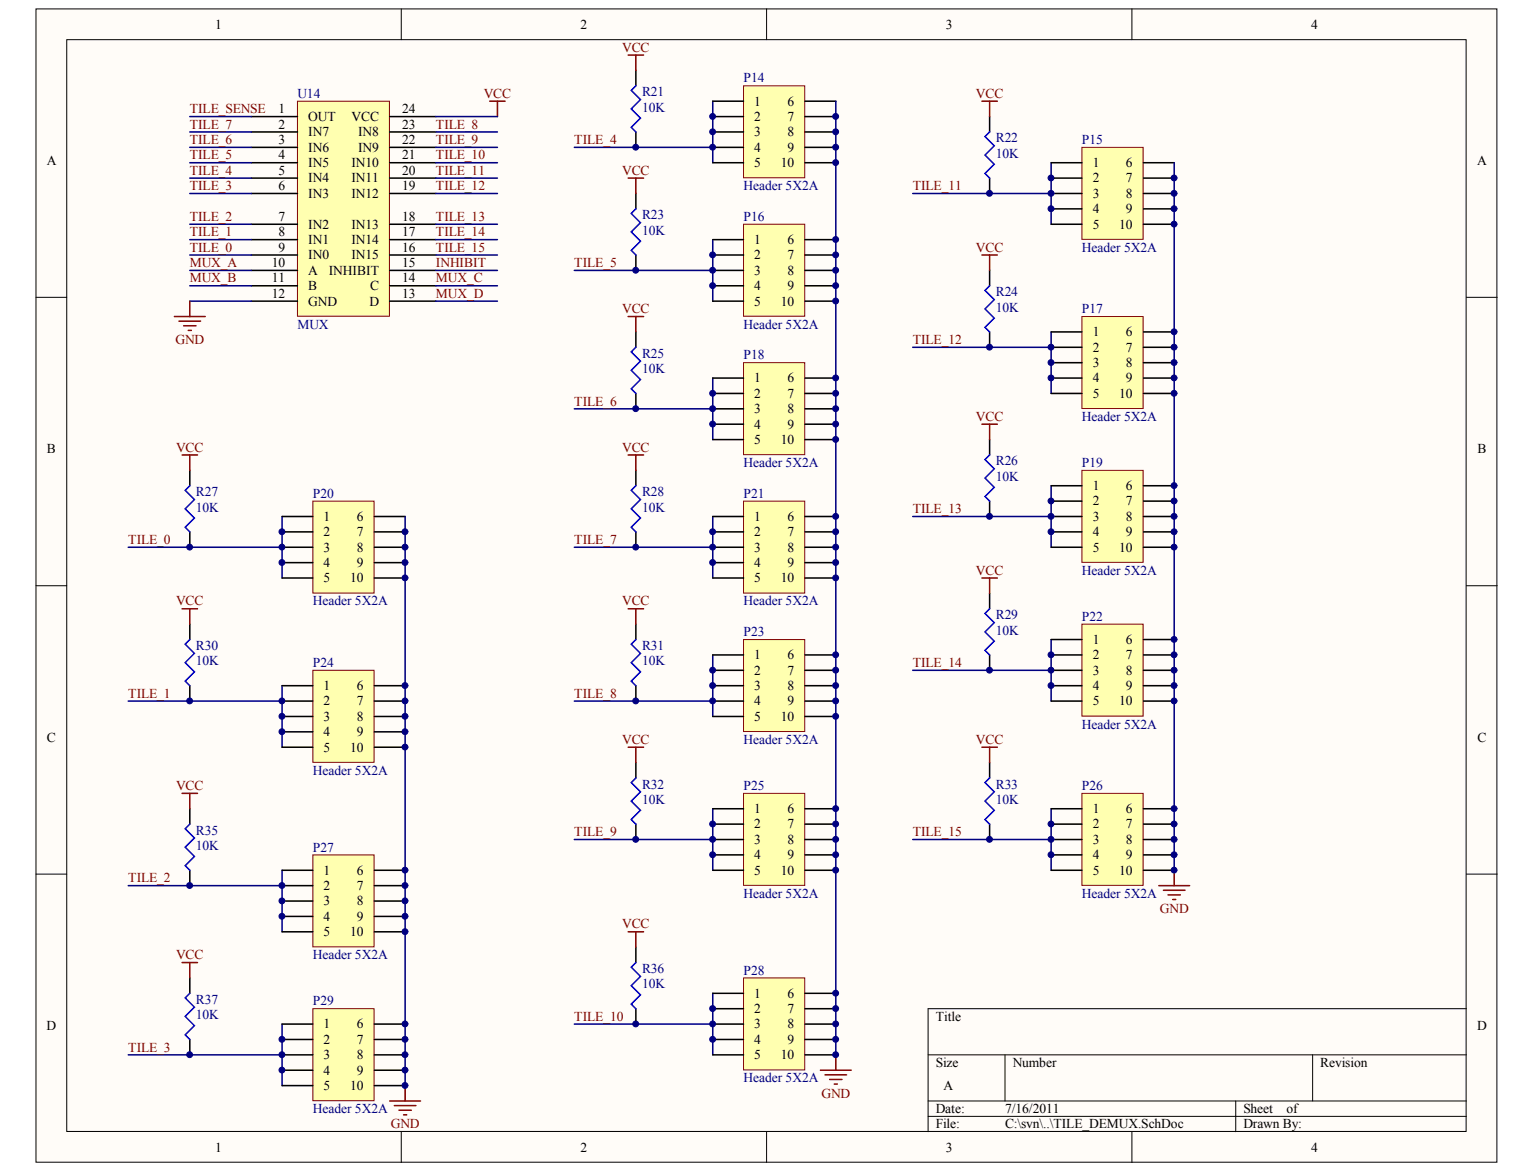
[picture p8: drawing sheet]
<svg xmlns="http://www.w3.org/2000/svg" width="271mm" height="207mm" viewBox="0 0 271 207" stroke-linecap="round" stroke-linejoin="round" font-family="sans-serif">
<g fill="#fffcf8" stroke="#000" stroke-width=".18">
<path d="M6.3 1.6h257.7v203.4h-257.7z"/>
<path d="M11.8 7h246.8v192.6h-246.8z"/>
</g>
<g fill="none" stroke="#000" stroke-width=".18">
<path d="M70.8 1.6v5.4M135.2 1.6v5.4M199.7 1.6v5.4M6.3 52.4h5.5M258.7 52.4h5.4M6.3 103.3h5.5M258.7 103.3h5.4M6.3 154.2h5.5M258.7 154.2h5.4M258.7 177.9h-95v21.7M70.8 199.6v5.5M135.2 199.6v5.5"/>
<path d="M163.7 186.1h95M163.7 194.2h95M163.7 196.9h95M177.3 186.1v8.1M199.7 199.6v5.5M218 194.2v5.4M231.5 186.1v8.1"/>
</g>
<path d="M52.5 17.9h16.2v37.9h-16.2z" fill="#ffffb0" stroke="#800000" stroke-width=".18"/>
<g fill="none" stroke="#000" stroke-width=".27">
<path d="M112.2 12.4v2.7M44.3 26h8.2M44.3 20.6h8.2M44.3 23.3h8.2M44.3 28.7h8.2M44.3 31.4h8.2M44.3 34.1h8.2M44.3 39.6h8.2M68.7 26h8.2M68.7 20.6h8.2M68.7 23.3h8.2M68.7 28.7h8.2"/>
<path d="M68.7 31.4h8.2M68.7 34.1h8.2M68.7 39.6h8.2M112.2 23.3v2.7M112.2 34.1v2.7M174.6 20.6v2.7M174.6 31.4v2.7M44.3 42.3h8.2M44.3 45h8.2M44.3 47.7h8.2M44.3 50.4h8.2M44.3 53.1h8.2"/>
<path d="M68.7 42.3h8.2M68.7 45h8.2M68.7 47.7h8.2M68.7 50.4h8.2M68.7 53.1h8.2M112.2 45v2.7M112.2 58.5v2.8M174.6 47.7v2.7M174.6 58.5v2.8M112.2 69.4v2.7M174.6 77.5v2.8M33.5 83v2.7"/>
<path d="M33.5 93.8v2.7M112.2 83v2.7M112.2 93.8v2.7M174.6 88.4v2.7M33.5 110.1v2.7M112.2 110.1v2.7M174.6 104.7v2.7M174.6 115.5v2.7M33.5 120.9v2.8M112.2 120.9v2.8M112.2 134.5v2.7M174.6 134.5v2.7"/>
<path d="M33.5 142.7v2.7M33.5 153.5v2.7M112.2 145.4v2.7M174.6 145.4v2.7M33.5 172.5v2.7M112.2 167.1v2.7M112.2 177.9v2.7M33.5 183.4v2.7"/>
</g>
<g fill="none" stroke="#000080" stroke-width=".27">
<path d="M125.7 17.9v10.8M33.5 20.6h10.8M33.5 23.3h10.8M33.5 26h10.8M33.5 28.7h10.8M33.5 31.4h10.8M33.5 34.1h10.8M33.5 39.6h10.8M76.9 20.6h10.8M76.9 23.3h10.8M76.9 26h10.8M76.9 28.7h10.8"/>
<path d="M76.9 31.4h10.8M76.9 34.1h10.8M76.9 39.6h10.8M101.3 26h24.4M161 34.1h24.4M185.4 28.7v10.9M33.5 42.3h10.8M33.5 45h10.8M33.5 47.7h10.8M33.5 50.4h10.8M33.5 53.1h10.8M76.9 42.3h10.8"/>
<path d="M76.9 45h10.8M76.9 47.7h10.8M76.9 50.4h10.8M76.9 53.1h10.8M101.3 47.7h24.4M125.7 42.3v10.8M185.4 58.5v10.9M101.3 72.1h24.4M125.7 66.7v10.8M161 61.3h24.4M22.6 96.5h27.2M49.8 91.1v10.9"/>
<path d="M101.3 96.5h24.4M125.7 91.1v10.9M161 91.1h24.4M185.4 85.7v10.8M125.7 115.5v10.9M161 118.2h24.4M185.4 112.8v10.9M22.6 123.7h27.2M49.8 120.9v10.9M101.3 123.7h24.4M22.6 156.2h27.2M49.8 153.5v10.9"/>
<path d="M101.3 148.1h24.4M125.7 142.7v10.8M161 148.1h24.4M185.4 142.7v10.8M125.7 175.2v10.9M22.6 186.1h27.2M49.8 180.6v10.9M101.3 180.6h24.4"/>
</g>
<g fill="none" stroke="#800000" stroke-width=".27">
<path d="M86.4 17.9h2.7M87.7 17.9v2.7M110.8 9.7h2.7M112.2 9.7v2.7M173.2 17.9h2.7M174.6 17.9v2.7M110.8 31.4h2.7M112.2 31.4v2.7M30.8 55.8h5.4M31.6 56.6h3.8M32.4 57.5h2.2M33.2 58.3h.5"/>
<path d="M33.5 53.1v2.7M110.8 55.8h2.7M112.2 55.8v2.7M173.2 45h2.7M174.6 45v2.7M173.2 74.8h2.7M174.6 74.8v2.7M32.1 80.3h2.7M33.5 80.3v2.7M110.8 80.3h2.7M112.2 80.3v2.7M32.1 107.4h2.7"/>
<path d="M33.5 107.4v2.7M110.8 107.4h2.7M112.2 107.4v2.7M173.2 102h2.7M174.6 102v2.7M32.1 139.9h2.7M33.5 139.9v2.8M110.8 131.8h2.7M112.2 131.8v2.7M173.2 131.8h2.7M174.6 131.8v2.7M32.1 169.8h2.7"/>
<path d="M33.5 169.8v2.7M110.8 164.4h2.7M112.2 164.4v2.7"/>
</g>
<g fill="none" stroke="#00f" stroke-width=".27">
<path d="M112.2 15.1l-.9 .9 1.7 1.6-1.7 1.6 1.7 1.6-1.7 1.7 .9 .8M112.2 36.8l-.9 .9 1.7 1.6-1.7 1.6 1.7 1.6-1.7 1.7 .9 .8M174.6 23.3l-.9 .8 1.7 1.6-1.7 1.6 1.7 1.7-1.7 1.6 .9 .8M174.6 50.4l-.9 .8 1.7 1.6-1.7 1.7 1.7 1.6-1.7 1.6 .9 .8M112.2 61.3l-.9 .8 1.7 1.6-1.7 1.6 1.7 1.7-1.7 1.6 .9 .8M33.5 85.7l-.8 .8 1.6 1.6-1.6 1.6 1.6 1.7-1.6 1.6 .8 .8M112.2 85.7l-.9 .8 1.7 1.6-1.7 1.6 1.7 1.7-1.7 1.6 .9 .8M174.6 80.3l-.9 .8 1.7 1.6-1.7 1.6 1.7 1.6-1.7 1.7 .9 .8M33.5 112.8l-.8 .8 1.6 1.7-1.6 1.6 1.6 1.6-1.6 1.6 .8 .8M112.2 112.8l-.9 .8 1.7 1.7-1.7 1.6 1.7 1.6-1.7 1.6 .9 .8M174.6 107.4l-.9 .8 1.7 1.6-1.7 1.7 1.7 1.6-1.7 1.6 .9 .8M112.2 137.2l-.9 .8 1.7 1.7-1.7 1.6 1.7 1.6-1.7 1.7 .9 .8"/>
<path d="M174.6 137.2l-.9 .8 1.7 1.7-1.7 1.6 1.7 1.6-1.7 1.7 .9 .8M33.5 145.4l-.8 .8 1.6 1.6-1.6 1.6 1.6 1.7-1.6 1.6 .8 .8M33.5 175.2l-.8 .8 1.6 1.7-1.6 1.6 1.6 1.6-1.6 1.6 .8 .9M112.2 169.8l-.9 .8 1.7 1.6-1.7 1.7 1.7 1.6-1.7 1.6 .9 .8"/>
</g>
<path d="M55.2 88.4h10.8v16.2h-10.8z" fill="#ffffb0" stroke="#800000" stroke-width=".18"/>
<path d="M49.8 91.1h5.4M49.8 93.8h5.4M49.8 96.5h5.4M49.8 99.2h5.4M66 91.1h5.5M66 93.8h5.5M66 96.5h5.5M66 99.2h5.5M49.8 102h5.4M66 102h5.5" fill="none" stroke="#000" stroke-width=".27"/>
<path d="M55.2 118.2h10.8v16.3h-10.8z" fill="#ffffb0" stroke="#800000" stroke-width=".18"/>
<path d="M49.8 120.9h5.4M49.8 123.7h5.4M49.8 126.4h5.4M49.8 129.1h5.4M49.8 131.8h5.4M66 120.9h5.5M66 123.7h5.5M66 126.4h5.5M66 129.1h5.5M66 131.8h5.5" fill="none" stroke="#000" stroke-width=".27"/>
<path d="M55.2 150.8h10.8v16.2h-10.8z" fill="#ffffb0" stroke="#800000" stroke-width=".18"/>
<path d="M49.8 153.5h5.4M49.8 156.2h5.4M49.8 158.9h5.4M66 153.5h5.5M66 156.2h5.5M66 158.9h5.5M49.8 161.6h5.4M49.8 164.4h5.4M66 161.6h5.5M66 164.4h5.5" fill="none" stroke="#000" stroke-width=".27"/>
<path d="M55.2 177.9h10.8v16.2h-10.8z" fill="#ffffb0" stroke="#800000" stroke-width=".18"/>
<path d="M49.8 180.6h5.4M49.8 183.4h5.4M49.8 186.1h5.4M49.8 188.8h5.4M49.8 191.5h5.4M66 180.6h5.5M66 183.4h5.5M66 186.1h5.5M66 188.8h5.5M66 191.5h5.5" fill="none" stroke="#000" stroke-width=".27"/>
<path d="M131.1 172.5h10.8v16.2h-10.8z" fill="#ffffb0" stroke="#800000" stroke-width=".18"/>
<path d="M125.7 175.2h5.4M125.7 177.9h5.4M142 175.2h5.4M142 177.9h5.4M125.7 180.6h5.4M125.7 183.4h5.4M125.7 186.1h5.4M142 180.6h5.4M142 183.4h5.4M142 186.1h5.4" fill="none" stroke="#000" stroke-width=".27"/>
<path d="M131.1 139.9h10.8v16.3h-10.8z" fill="#ffffb0" stroke="#800000" stroke-width=".18"/>
<path d="M125.7 142.7h5.4M125.7 145.4h5.4M125.7 148.1h5.4M125.7 150.8h5.4M125.7 153.5h5.4M142 142.7h5.4M142 145.4h5.4M142 148.1h5.4M142 150.8h5.4M142 153.5h5.4" fill="none" stroke="#000" stroke-width=".27"/>
<path d="M131.1 112.8h10.8v16.2h-10.8z" fill="#ffffb0" stroke="#800000" stroke-width=".18"/>
<path d="M125.7 115.5h5.4M125.7 118.2h5.4M142 115.5h5.4M142 118.2h5.4M125.7 120.9h5.4M125.7 123.7h5.4M125.7 126.4h5.4M142 120.9h5.4M142 123.7h5.4M142 126.4h5.4" fill="none" stroke="#000" stroke-width=".27"/>
<path d="M131.1 88.4h10.8v16.2h-10.8z" fill="#ffffb0" stroke="#800000" stroke-width=".18"/>
<path d="M125.7 91.1h5.4M125.7 93.8h5.4M125.7 96.5h5.4M125.7 99.2h5.4M142 91.1h5.4M142 93.8h5.4M142 96.5h5.4M142 99.2h5.4M125.7 102h5.4M142 102h5.4" fill="none" stroke="#000" stroke-width=".27"/>
<path d="M131.1 64h10.8v16.2h-10.8z" fill="#ffffb0" stroke="#800000" stroke-width=".18"/>
<path d="M125.7 66.7h5.4M125.7 69.4h5.4M125.7 72.1h5.4M125.7 74.8h5.4M125.7 77.5h5.4M142 66.7h5.4M142 69.4h5.4M142 72.1h5.4M142 74.8h5.4M142 77.5h5.4" fill="none" stroke="#000" stroke-width=".27"/>
<path d="M131.1 39.6h10.8v16.2h-10.8z" fill="#ffffb0" stroke="#800000" stroke-width=".18"/>
<path d="M125.7 42.3h5.4M125.7 45h5.4M125.7 47.7h5.4M125.7 50.4h5.4M125.7 53.1h5.4M142 42.3h5.4M142 45h5.4M142 47.7h5.4M142 50.4h5.4M142 53.1h5.4" fill="none" stroke="#000" stroke-width=".27"/>
<path d="M131.1 15.1h10.8v16.3h-10.8z" fill="#ffffb0" stroke="#800000" stroke-width=".18"/>
<path d="M125.7 17.9h5.4M142 17.9h5.4M125.7 20.6h5.4M125.7 23.3h5.4M125.7 26h5.4M125.7 28.7h5.4M142 20.6h5.4M142 23.3h5.4M142 26h5.4M142 28.7h5.4" fill="none" stroke="#000" stroke-width=".27"/>
<path d="M190.8 26h10.8v16.2h-10.8z" fill="#ffffb0" stroke="#800000" stroke-width=".18"/>
<path d="M185.4 28.7h5.4M185.4 31.4h5.4M185.4 34.1h5.4M185.4 36.8h5.4M185.4 39.6h5.4M201.7 28.7h5.4M201.7 31.4h5.4M201.7 34.1h5.4M201.7 36.8h5.4M201.7 39.6h5.4" fill="none" stroke="#000" stroke-width=".27"/>
<path d="M190.8 55.8h10.8v16.3h-10.8z" fill="#ffffb0" stroke="#800000" stroke-width=".18"/>
<path d="M185.4 58.5h5.4M201.7 58.5h5.4M185.4 61.3h5.4M185.4 64h5.4M185.4 66.7h5.4M185.4 69.4h5.4M201.7 61.3h5.4M201.7 64h5.4M201.7 66.7h5.4M201.7 69.4h5.4" fill="none" stroke="#000" stroke-width=".27"/>
<path d="M190.8 83h10.8v16.2h-10.8z" fill="#ffffb0" stroke="#800000" stroke-width=".18"/>
<path d="M185.4 85.7h5.4M185.4 88.4h5.4M185.4 91.1h5.4M185.4 93.8h5.4M185.4 96.5h5.4M201.7 85.7h5.4M201.7 88.4h5.4M201.7 91.1h5.4M201.7 93.8h5.4M201.7 96.5h5.4" fill="none" stroke="#000" stroke-width=".27"/>
<path d="M190.8 110.1h10.8v16.2h-10.8z" fill="#ffffb0" stroke="#800000" stroke-width=".18"/>
<path d="M185.4 112.8h5.4M185.4 115.5h5.4M185.4 118.2h5.4M201.7 112.8h5.4M201.7 115.5h5.4M201.7 118.2h5.4M185.4 120.9h5.4M185.4 123.7h5.4M201.7 120.9h5.4M201.7 123.7h5.4" fill="none" stroke="#000" stroke-width=".27"/>
<path d="M190.8 139.9h10.8v16.3h-10.8z" fill="#ffffb0" stroke="#800000" stroke-width=".18"/>
<path d="M185.4 142.7h5.4M185.4 145.4h5.4M185.4 148.1h5.4M185.4 150.8h5.4M185.4 153.5h5.4M201.7 142.7h5.4M201.7 145.4h5.4M201.7 148.1h5.4M201.7 150.8h5.4M201.7 153.5h5.4" fill="none" stroke="#000" stroke-width=".27"/>
<path d="M147.4 17.9v168.2M207.1 28.7v124.8M71.5 91.1v100.4" fill="none" stroke="#000080" stroke-width=".27"/>
<g fill="none" stroke="#800000" stroke-width=".27">
<path d="M204.4 156.2h5.4M205.2 157h3.8M206 157.8h2.2M206.8 158.7h.6M207.1 153.5v2.7M68.7 194.2h5.5M69.6 195h3.8M70.4 195.8h2.1M71.2 196.6h.5M71.5 191.5v2.7M144.7 188.8h5.4M145.5 189.6h3.8"/>
<path d="M146.3 190.4h2.2M147.2 191.2h.5M147.4 186.1v2.7"/>
</g>
<g fill="#000080" stroke="#000080" stroke-width=".18">
<circle cx="33.5" cy="186" r=".52"/>
<circle cx="33.5" cy="156.2" r=".52"/>
<circle cx="33.5" cy="123.6" r=".52"/>
<circle cx="33.5" cy="96.5" r=".52"/>
<circle cx="49.7" cy="188.7" r=".52"/>
<circle cx="49.7" cy="186" r=".52"/>
<circle cx="49.7" cy="183.3" r=".52"/>
<circle cx="49.7" cy="161.6" r=".52"/>
<circle cx="49.7" cy="158.9" r=".52"/>
<circle cx="49.7" cy="156.2" r=".52"/>
<circle cx="49.7" cy="129.1" r=".52"/>
<circle cx="49.7" cy="126.3" r=".52"/>
<circle cx="49.7" cy="123.6" r=".52"/>
<circle cx="49.7" cy="99.2" r=".52"/>
<circle cx="49.7" cy="96.5" r=".52"/>
<circle cx="49.7" cy="93.8" r=".52"/>
<circle cx="71.4" cy="191.5" r=".52"/>
<circle cx="71.4" cy="188.7" r=".52"/>
<circle cx="71.4" cy="186" r=".52"/>
<circle cx="71.4" cy="183.3" r=".52"/>
<circle cx="71.4" cy="180.6" r=".52"/>
<circle cx="71.4" cy="164.3" r=".52"/>
<circle cx="71.4" cy="161.6" r=".52"/>
<circle cx="71.4" cy="158.9" r=".52"/>
<circle cx="71.4" cy="156.2" r=".52"/>
<circle cx="71.4" cy="153.5" r=".52"/>
<circle cx="71.4" cy="131.8" r=".52"/>
<circle cx="71.4" cy="129.1" r=".52"/>
<circle cx="71.4" cy="126.3" r=".52"/>
<circle cx="71.4" cy="123.6" r=".52"/>
<circle cx="71.4" cy="120.9" r=".52"/>
<circle cx="71.4" cy="101.9" r=".52"/>
<circle cx="71.4" cy="99.2" r=".52"/>
<circle cx="71.4" cy="96.5" r=".52"/>
<circle cx="71.4" cy="93.8" r=".52"/>
<circle cx="112.1" cy="180.6" r=".52"/>
<circle cx="112.1" cy="148.1" r=".52"/>
<circle cx="112.1" cy="123.6" r=".52"/>
<circle cx="112.1" cy="96.5" r=".52"/>
<circle cx="112.1" cy="72.1" r=".52"/>
<circle cx="112.1" cy="47.7" r=".52"/>
<circle cx="112.1" cy="26" r=".52"/>
<circle cx="125.7" cy="183.3" r=".52"/>
<circle cx="125.7" cy="180.6" r=".52"/>
<circle cx="125.7" cy="177.9" r=".52"/>
<circle cx="125.7" cy="150.8" r=".52"/>
<circle cx="125.7" cy="148.1" r=".52"/>
<circle cx="125.7" cy="145.3" r=".52"/>
<circle cx="125.7" cy="123.6" r=".52"/>
<circle cx="125.7" cy="120.9" r=".52"/>
<circle cx="125.7" cy="118.2" r=".52"/>
<circle cx="125.7" cy="99.2" r=".52"/>
<circle cx="125.7" cy="96.5" r=".52"/>
<circle cx="125.7" cy="93.8" r=".52"/>
<circle cx="125.7" cy="74.8" r=".52"/>
<circle cx="125.7" cy="72.1" r=".52"/>
<circle cx="125.7" cy="69.4" r=".52"/>
<circle cx="125.7" cy="50.4" r=".52"/>
<circle cx="125.7" cy="47.7" r=".52"/>
<circle cx="125.7" cy="45" r=".52"/>
<circle cx="125.7" cy="26" r=".52"/>
<circle cx="125.7" cy="23.2" r=".52"/>
<circle cx="125.7" cy="20.5" r=".52"/>
<circle cx="147.4" cy="186" r=".52"/>
<circle cx="147.4" cy="183.3" r=".52"/>
<circle cx="147.4" cy="180.6" r=".52"/>
<circle cx="147.4" cy="177.9" r=".52"/>
<circle cx="147.4" cy="175.2" r=".52"/>
<circle cx="147.4" cy="153.5" r=".52"/>
<circle cx="147.4" cy="150.8" r=".52"/>
<circle cx="147.4" cy="148.1" r=".52"/>
<circle cx="147.4" cy="145.3" r=".52"/>
<circle cx="147.4" cy="142.6" r=".52"/>
<circle cx="147.4" cy="126.3" r=".52"/>
<circle cx="147.4" cy="123.6" r=".52"/>
<circle cx="147.4" cy="120.9" r=".52"/>
<circle cx="147.4" cy="118.2" r=".52"/>
<circle cx="147.4" cy="115.5" r=".52"/>
<circle cx="147.4" cy="101.9" r=".52"/>
<circle cx="147.4" cy="99.2" r=".52"/>
<circle cx="147.4" cy="96.5" r=".52"/>
<circle cx="147.4" cy="93.8" r=".52"/>
<circle cx="147.4" cy="91.1" r=".52"/>
<circle cx="147.4" cy="77.5" r=".52"/>
<circle cx="147.4" cy="74.8" r=".52"/>
<circle cx="147.4" cy="72.1" r=".52"/>
<circle cx="147.4" cy="69.4" r=".52"/>
<circle cx="147.4" cy="66.7" r=".52"/>
<circle cx="147.4" cy="53.1" r=".52"/>
<circle cx="147.4" cy="50.4" r=".52"/>
<circle cx="147.4" cy="47.7" r=".52"/>
<circle cx="147.4" cy="45" r=".52"/>
<circle cx="147.4" cy="42.2" r=".52"/>
<circle cx="147.4" cy="28.7" r=".52"/>
<circle cx="147.4" cy="26" r=".52"/>
<circle cx="147.4" cy="23.2" r=".52"/>
<circle cx="147.4" cy="20.5" r=".52"/>
<circle cx="174.5" cy="148.1" r=".52"/>
<circle cx="174.5" cy="118.2" r=".52"/>
<circle cx="174.5" cy="91.1" r=".52"/>
<circle cx="174.5" cy="61.2" r=".52"/>
<circle cx="174.5" cy="34.1" r=".52"/>
<circle cx="185.4" cy="150.8" r=".52"/>
<circle cx="185.4" cy="148.1" r=".52"/>
<circle cx="185.4" cy="145.3" r=".52"/>
<circle cx="185.4" cy="120.9" r=".52"/>
<circle cx="185.4" cy="118.2" r=".52"/>
<circle cx="185.4" cy="115.5" r=".52"/>
<circle cx="185.4" cy="93.8" r=".52"/>
<circle cx="185.4" cy="91.1" r=".52"/>
<circle cx="185.4" cy="88.4" r=".52"/>
<circle cx="185.4" cy="66.7" r=".52"/>
<circle cx="185.4" cy="63.9" r=".52"/>
<circle cx="185.4" cy="61.2" r=".52"/>
<circle cx="185.4" cy="36.8" r=".52"/>
<circle cx="185.4" cy="34.1" r=".52"/>
<circle cx="185.4" cy="31.4" r=".52"/>
<circle cx="207.1" cy="153.5" r=".52"/>
<circle cx="207.1" cy="150.8" r=".52"/>
<circle cx="207.1" cy="148.1" r=".52"/>
<circle cx="207.1" cy="145.3" r=".52"/>
<circle cx="207.1" cy="142.6" r=".52"/>
<circle cx="207.1" cy="123.6" r=".52"/>
<circle cx="207.1" cy="120.9" r=".52"/>
<circle cx="207.1" cy="118.2" r=".52"/>
<circle cx="207.1" cy="115.5" r=".52"/>
<circle cx="207.1" cy="112.8" r=".52"/>
<circle cx="207.1" cy="96.5" r=".52"/>
<circle cx="207.1" cy="93.8" r=".52"/>
<circle cx="207.1" cy="91.1" r=".52"/>
<circle cx="207.1" cy="88.4" r=".52"/>
<circle cx="207.1" cy="85.7" r=".52"/>
<circle cx="207.1" cy="69.4" r=".52"/>
<circle cx="207.1" cy="66.7" r=".52"/>
<circle cx="207.1" cy="63.9" r=".52"/>
<circle cx="207.1" cy="61.2" r=".52"/>
<circle cx="207.1" cy="58.5" r=".52"/>
<circle cx="207.1" cy="39.5" r=".52"/>
<circle cx="207.1" cy="36.8" r=".52"/>
<circle cx="207.1" cy="34.1" r=".52"/>
<circle cx="207.1" cy="31.4" r=".52"/>
</g>
<g font-size="2.4">
<text x="38" y="5.1">1</text>
<text x="102.4" y="5.1">2</text>
<text x="166.9" y="5.1">3</text>
<text x="231.3" y="5.1">4</text>
<text x="49.1" y="20">1</text>
<text x="49.1" y="22.7">2</text>
<text x="54.4" y="21.3">OUT</text>
<text x="62" y="21.3">VCC</text>
<text x="70.9" y="22.7">23</text>
<text x="70.9" y="20">24</text>
<text x="133" y="18.6">1</text>
<text x="133" y="21.3">2</text>
<text x="138.9" y="18.6">6</text>
<text x="138.9" y="21.3">7</text>
<text x="8.2" y="29.1">A</text>
<text x="49.1" y="25.4">3</text>
<text x="49.1" y="28.1">4</text>
<text x="54.4" y="26.8">IN6</text>
<text x="54.4" y="24">IN7</text>
<text x="54.4" y="29.5">IN5</text>
<text x="62" y="29.5">IN10</text>
<text x="63.2" y="26.8">IN9</text>
<text x="63.2" y="24">IN8</text>
<text x="70.9" y="28.1">21</text>
<text x="70.9" y="25.4">22</text>
<text x="133" y="24">3</text>
<text x="133" y="26.8">4</text>
<text x="133" y="29.5">5</text>
<text x="137.7" y="29.5">10</text>
<text x="138.9" y="24">8</text>
<text x="138.9" y="26.8">9</text>
<text x="192.7" y="29.5">1</text>
<text x="198.6" y="29.5">6</text>
<text x="260.6" y="29.1">A</text>
<text x="49.1" y="30.8">5</text>
<text x="49.1" y="33.5">6</text>
<text x="54.4" y="32.2">IN4</text>
<text x="54.4" y="34.9">IN3</text>
<text x="62" y="34.9">IN12</text>
<text x="62" y="32.2">IN11</text>
<text x="70.9" y="33.5">19</text>
<text x="70.9" y="30.8">20</text>
<text x="192.7" y="32.2">2</text>
<text x="192.7" y="34.9">3</text>
<text x="198.6" y="32.2">7</text>
<text x="198.6" y="34.9">8</text>
<text x="49.1" y="39">7</text>
<text x="49.1" y="41.7">8</text>
<text x="54.4" y="40.3">IN2</text>
<text x="62" y="40.3">IN13</text>
<text x="70.9" y="41.7">17</text>
<text x="70.9" y="39">18</text>
<text x="192.7" y="37.6">4</text>
<text x="192.7" y="40.3">5</text>
<text x="197.4" y="40.3">10</text>
<text x="198.6" y="37.6">9</text>
<text x="47.9" y="47.1">10</text>
<text x="49.1" y="44.4">9</text>
<text x="54.4" y="43">IN1</text>
<text x="54.4" y="45.8">IN0</text>
<text x="62" y="45.8">IN15</text>
<text x="62" y="43">IN14</text>
<text x="70.9" y="47.1">15</text>
<text x="70.9" y="44.4">16</text>
<text x="133" y="43">1</text>
<text x="133" y="45.8">2</text>
<text x="138.9" y="43">6</text>
<text x="138.9" y="45.8">7</text>
<text x="47.9" y="49.8">11</text>
<text x="47.9" y="52.5">12</text>
<text x="54.4" y="48.5">A</text>
<text x="54.4" y="51.2">B</text>
<text x="54.4" y="53.9">GND</text>
<text x="58" y="48.5">INHIBIT</text>
<text x="65.2" y="53.9">D</text>
<text x="65.3" y="51.2">C</text>
<text x="70.9" y="52.5">13</text>
<text x="70.9" y="49.8">14</text>
<text x="133" y="48.5">3</text>
<text x="133" y="51.2">4</text>
<text x="133" y="53.9">5</text>
<text x="137.7" y="53.9">10</text>
<text x="138.9" y="48.5">8</text>
<text x="138.9" y="51.2">9</text>
<text x="192.7" y="59.3">1</text>
<text x="198.6" y="59.3">6</text>
<text x="192.7" y="62">2</text>
<text x="192.7" y="64.7">3</text>
<text x="198.6" y="62">7</text>
<text x="198.6" y="64.7">8</text>
<text x="133" y="67.5">1</text>
<text x="133" y="70.2">2</text>
<text x="138.9" y="67.5">6</text>
<text x="138.9" y="70.2">7</text>
<text x="192.7" y="67.5">4</text>
<text x="192.7" y="70.2">5</text>
<text x="197.4" y="70.2">10</text>
<text x="198.6" y="67.5">9</text>
<text x="133" y="72.9">3</text>
<text x="133" y="75.6">4</text>
<text x="138.9" y="72.9">8</text>
<text x="138.9" y="75.6">9</text>
<text x="8.3" y="80">B</text>
<text x="133" y="78.3">5</text>
<text x="137.7" y="78.3">10</text>
<text x="260.6" y="80">B</text>
<text x="192.7" y="86.4">1</text>
<text x="192.7" y="89.2">2</text>
<text x="198.6" y="86.4">6</text>
<text x="198.6" y="89.2">7</text>
<text x="57.1" y="91.9">1</text>
<text x="57.1" y="94.6">2</text>
<text x="62.9" y="91.9">6</text>
<text x="62.9" y="94.6">7</text>
<text x="133" y="91.9">1</text>
<text x="133" y="94.6">2</text>
<text x="138.9" y="91.9">6</text>
<text x="138.9" y="94.6">7</text>
<text x="192.7" y="91.9">3</text>
<text x="192.7" y="94.6">4</text>
<text x="198.6" y="91.9">8</text>
<text x="198.6" y="94.6">9</text>
<text x="57.1" y="97.3">3</text>
<text x="57.1" y="100">4</text>
<text x="62.9" y="97.3">8</text>
<text x="62.9" y="100">9</text>
<text x="133" y="97.3">3</text>
<text x="133" y="100">4</text>
<text x="138.9" y="97.3">8</text>
<text x="138.9" y="100">9</text>
<text x="192.7" y="97.3">5</text>
<text x="197.4" y="97.3">10</text>
<text x="57.1" y="102.7">5</text>
<text x="61.8" y="102.7">10</text>
<text x="133" y="102.7">5</text>
<text x="137.7" y="102.7">10</text>
<text x="192.7" y="113.6">1</text>
<text x="198.6" y="113.6">6</text>
<text x="133" y="116.3">1</text>
<text x="133" y="119">2</text>
<text x="138.9" y="116.3">6</text>
<text x="138.9" y="119">7</text>
<text x="192.7" y="116.3">2</text>
<text x="192.7" y="119">3</text>
<text x="198.6" y="116.3">7</text>
<text x="198.6" y="119">8</text>
<text x="57.1" y="121.7">1</text>
<text x="57.1" y="124.4">2</text>
<text x="62.9" y="121.7">6</text>
<text x="62.9" y="124.4">7</text>
<text x="133" y="121.7">3</text>
<text x="133" y="124.4">4</text>
<text x="138.9" y="121.7">8</text>
<text x="138.9" y="124.4">9</text>
<text x="192.7" y="121.7">4</text>
<text x="192.7" y="124.4">5</text>
<text x="197.4" y="124.4">10</text>
<text x="198.6" y="121.7">9</text>
<text x="8.3" y="130.9">C</text>
<text x="57.1" y="127.1">3</text>
<text x="57.1" y="129.9">4</text>
<text x="62.9" y="127.1">8</text>
<text x="62.9" y="129.9">9</text>
<text x="133" y="127.1">5</text>
<text x="137.7" y="127.1">10</text>
<text x="260.6" y="130.9">C</text>
<text x="57.1" y="132.6">5</text>
<text x="61.8" y="132.6">10</text>
<text x="133" y="143.4">1</text>
<text x="138.9" y="143.4">6</text>
<text x="192.7" y="143.4">1</text>
<text x="198.6" y="143.4">6</text>
<text x="133" y="146.1">2</text>
<text x="133" y="148.9">3</text>
<text x="138.9" y="146.1">7</text>
<text x="138.9" y="148.9">8</text>
<text x="192.7" y="146.1">2</text>
<text x="192.7" y="148.9">3</text>
<text x="198.6" y="146.1">7</text>
<text x="198.6" y="148.9">8</text>
<text x="57.1" y="154.3">1</text>
<text x="62.9" y="154.3">6</text>
<text x="133" y="151.6">4</text>
<text x="133" y="154.3">5</text>
<text x="137.7" y="154.3">10</text>
<text x="138.9" y="151.6">9</text>
<text x="192.7" y="151.6">4</text>
<text x="192.7" y="154.3">5</text>
<text x="197.4" y="154.3">10</text>
<text x="198.6" y="151.6">9</text>
<text x="57.1" y="157">2</text>
<text x="57.1" y="159.7">3</text>
<text x="62.9" y="157">7</text>
<text x="62.9" y="159.7">8</text>
<text x="57.1" y="162.4">4</text>
<text x="57.1" y="165.1">5</text>
<text x="61.8" y="165.1">10</text>
<text x="62.9" y="162.4">9</text>
<text x="133" y="176">1</text>
<text x="133" y="178.7">2</text>
<text x="138.9" y="176">6</text>
<text x="138.9" y="178.7">7</text>
<text x="8.2" y="181.7">D</text>
<text x="57.1" y="181.4">1</text>
<text x="57.1" y="184.1">2</text>
<text x="62.9" y="181.4">6</text>
<text x="62.9" y="184.1">7</text>
<text x="133" y="181.4">3</text>
<text x="133" y="184.1">4</text>
<text x="138.9" y="181.4">8</text>
<text x="138.9" y="184.1">9</text>
<text x="165.1" y="180.1">Title</text>
<text x="260.5" y="181.7">D</text>
<text x="57.1" y="186.8">3</text>
<text x="57.1" y="189.5">4</text>
<text x="62.9" y="186.8">8</text>
<text x="62.9" y="189.5">9</text>
<text x="133" y="186.8">5</text>
<text x="137.7" y="186.8">10</text>
<text x="165.1" y="188.2">Size</text>
<text x="178.6" y="188.2">Number</text>
<text x="232.9" y="188.2">Revision</text>
<text x="57.1" y="192.3">5</text>
<text x="61.8" y="192.3">10</text>
<text x="165.1" y="196.3">Date:</text>
<text x="166.4" y="192.3">A</text>
<text x="177.3" y="196.3">7/16/2011</text>
<text x="219.3" y="196.3">Sheet</text>
<text x="226.9" y="196.3">of</text>
<text x="38" y="203.1">1</text>
<text x="102.4" y="203.1">2</text>
<text x="165.1" y="199">File:</text>
<text x="166.9" y="203.1">3</text>
<text x="177.3" y="199">C:\svn\..\TILE_DEMUX.SchDoc</text>
<text x="219.3" y="199">Drawn By:</text>
<text x="231.3" y="203.1">4</text>
</g>
<g font-size="2.4" fill="#800000">
<text x="109.7" y="9.1">VCC</text>
<text x="85.3" y="17.3">VCC</text>
<text x="172.1" y="17.3">VCC</text>
<text x="33.5" y="20">TILE_SENSE</text>
<text x="33.5" y="22.7">TILE_7</text>
<text x="76.9" y="22.7">TILE_8</text>
<text x="33.5" y="25.4">TILE_6</text>
<text x="33.5" y="28.1">TILE_5</text>
<text x="76.9" y="28.1">TILE_10</text>
<text x="76.9" y="25.4">TILE_9</text>
<text x="101.3" y="25.4">TILE_4</text>
<text x="33.5" y="30.8">TILE_4</text>
<text x="33.5" y="33.5">TILE_3</text>
<text x="76.9" y="33.5">TILE_12</text>
<text x="76.9" y="30.8">TILE_11</text>
<text x="109.7" y="30.8">VCC</text>
<text x="161" y="33.5">TILE_11</text>
<text x="33.5" y="39">TILE_2</text>
<text x="33.5" y="41.7">TILE_1</text>
<text x="76.9" y="41.7">TILE_14</text>
<text x="76.9" y="39">TILE_13</text>
<text x="33.5" y="44.4">TILE_0</text>
<text x="33.5" y="47.1">MUX_A</text>
<text x="76.9" y="44.4">TILE_15</text>
<text x="76.9" y="47.1">INHIBIT</text>
<text x="101.3" y="47.1">TILE_5</text>
<text x="172.1" y="44.4">VCC</text>
<text x="33.5" y="49.8">MUX_B</text>
<text x="76.9" y="49.8">MUX_C</text>
<text x="76.9" y="52.5">MUX_D</text>
<text x="109.7" y="55.2">VCC</text>
<text x="31" y="60.7">GND</text>
<text x="161" y="60.7">TILE_12</text>
<text x="101.3" y="71.5">TILE_6</text>
<text x="172.1" y="74.2">VCC</text>
<text x="31.1" y="79.7">VCC</text>
<text x="109.7" y="79.7">VCC</text>
<text x="22.6" y="95.9">TILE_0</text>
<text x="101.3" y="95.9">TILE_7</text>
<text x="161" y="90.5">TILE_13</text>
<text x="172.1" y="101.4">VCC</text>
<text x="31.1" y="106.8">VCC</text>
<text x="109.7" y="106.8">VCC</text>
<text x="161" y="117.6">TILE_14</text>
<text x="22.6" y="123.1">TILE_1</text>
<text x="101.3" y="123.1">TILE_8</text>
<text x="109.7" y="131.2">VCC</text>
<text x="172.1" y="131.2">VCC</text>
<text x="31.1" y="139.4">VCC</text>
<text x="101.3" y="147.5">TILE_9</text>
<text x="161" y="147.5">TILE_15</text>
<text x="22.6" y="155.6">TILE_2</text>
<text x="204.6" y="161.1">GND</text>
<text x="109.7" y="163.8">VCC</text>
<text x="31.1" y="169.2">VCC</text>
<text x="22.6" y="185.5">TILE_3</text>
<text x="101.3" y="180.1">TILE_10</text>
<text x="144.9" y="193.6">GND</text>
<text x="68.9" y="199">GND</text>
</g>
<g font-size="2.4" fill="#000080">
<text x="52.5" y="17.3">U14</text>
<text x="113.2" y="17">R21</text>
<text x="131.1" y="14.6">P14</text>
<text x="113.2" y="19.7">10K</text>
<text x="175.6" y="27.8">10K</text>
<text x="175.6" y="25.1">R22</text>
<text x="190.8" y="25.4">P15</text>
<text x="131.1" y="33.5">Header 5X2A</text>
<text x="113.2" y="41.4">10K</text>
<text x="113.2" y="38.7">R23</text>
<text x="131.1" y="39">P16</text>
<text x="190.8" y="44.4">Header 5X2A</text>
<text x="175.6" y="52.3">R24</text>
<text x="52.5" y="58">MUX</text>
<text x="131.1" y="58">Header 5X2A</text>
<text x="175.6" y="55">10K</text>
<text x="190.8" y="55.2">P17</text>
<text x="113.2" y="65.8">10K</text>
<text x="113.2" y="63.1">R25</text>
<text x="131.1" y="63.4">P18</text>
<text x="190.8" y="74.2">Header 5X2A</text>
<text x="131.1" y="82.4">Header 5X2A</text>
<text x="175.6" y="82.1">R26</text>
<text x="190.8" y="82.4">P19</text>
<text x="34.6" y="87.5">R27</text>
<text x="55.2" y="87.8">P20</text>
<text x="113.2" y="87.5">R28</text>
<text x="131.1" y="87.8">P21</text>
<text x="175.6" y="84.8">10K</text>
<text x="34.6" y="90.2">10K</text>
<text x="113.2" y="90.2">10K</text>
<text x="190.8" y="101.4">Header 5X2A</text>
<text x="55.2" y="106.8">Header 5X2A</text>
<text x="131.1" y="106.8">Header 5X2A</text>
<text x="131.1" y="112.2">P23</text>
<text x="175.6" y="112">10K</text>
<text x="175.6" y="109.2">R29</text>
<text x="190.8" y="109.5">P22</text>
<text x="34.6" y="117.4">10K</text>
<text x="34.6" y="114.7">R30</text>
<text x="55.2" y="117.6">P24</text>
<text x="113.2" y="117.4">10K</text>
<text x="113.2" y="114.7">R31</text>
<text x="131.1" y="131.2">Header 5X2A</text>
<text x="190.8" y="128.5">Header 5X2A</text>
<text x="55.2" y="136.6">Header 5X2A</text>
<text x="113.2" y="141.8">10K</text>
<text x="113.2" y="139.1">R32</text>
<text x="131.1" y="139.4">P25</text>
<text x="175.6" y="141.8">10K</text>
<text x="175.6" y="139.1">R33</text>
<text x="190.8" y="139.4">P26</text>
<text x="34.6" y="149.9">10K</text>
<text x="34.6" y="147.2">R35</text>
<text x="55.2" y="150.2">P27</text>
<text x="131.1" y="158.3">Header 5X2A</text>
<text x="190.8" y="158.3">Header 5X2A</text>
<text x="55.2" y="169.2">Header 5X2A</text>
<text x="113.2" y="171.6">R36</text>
<text x="131.1" y="171.9">P28</text>
<text x="34.6" y="179.8">10K</text>
<text x="34.6" y="177.1">R37</text>
<text x="55.2" y="177.3">P29</text>
<text x="113.2" y="174.4">10K</text>
<text x="131.1" y="190.9">Header 5X2A</text>
<text x="55.2" y="196.3">Header 5X2A</text>
</g>
</svg>
